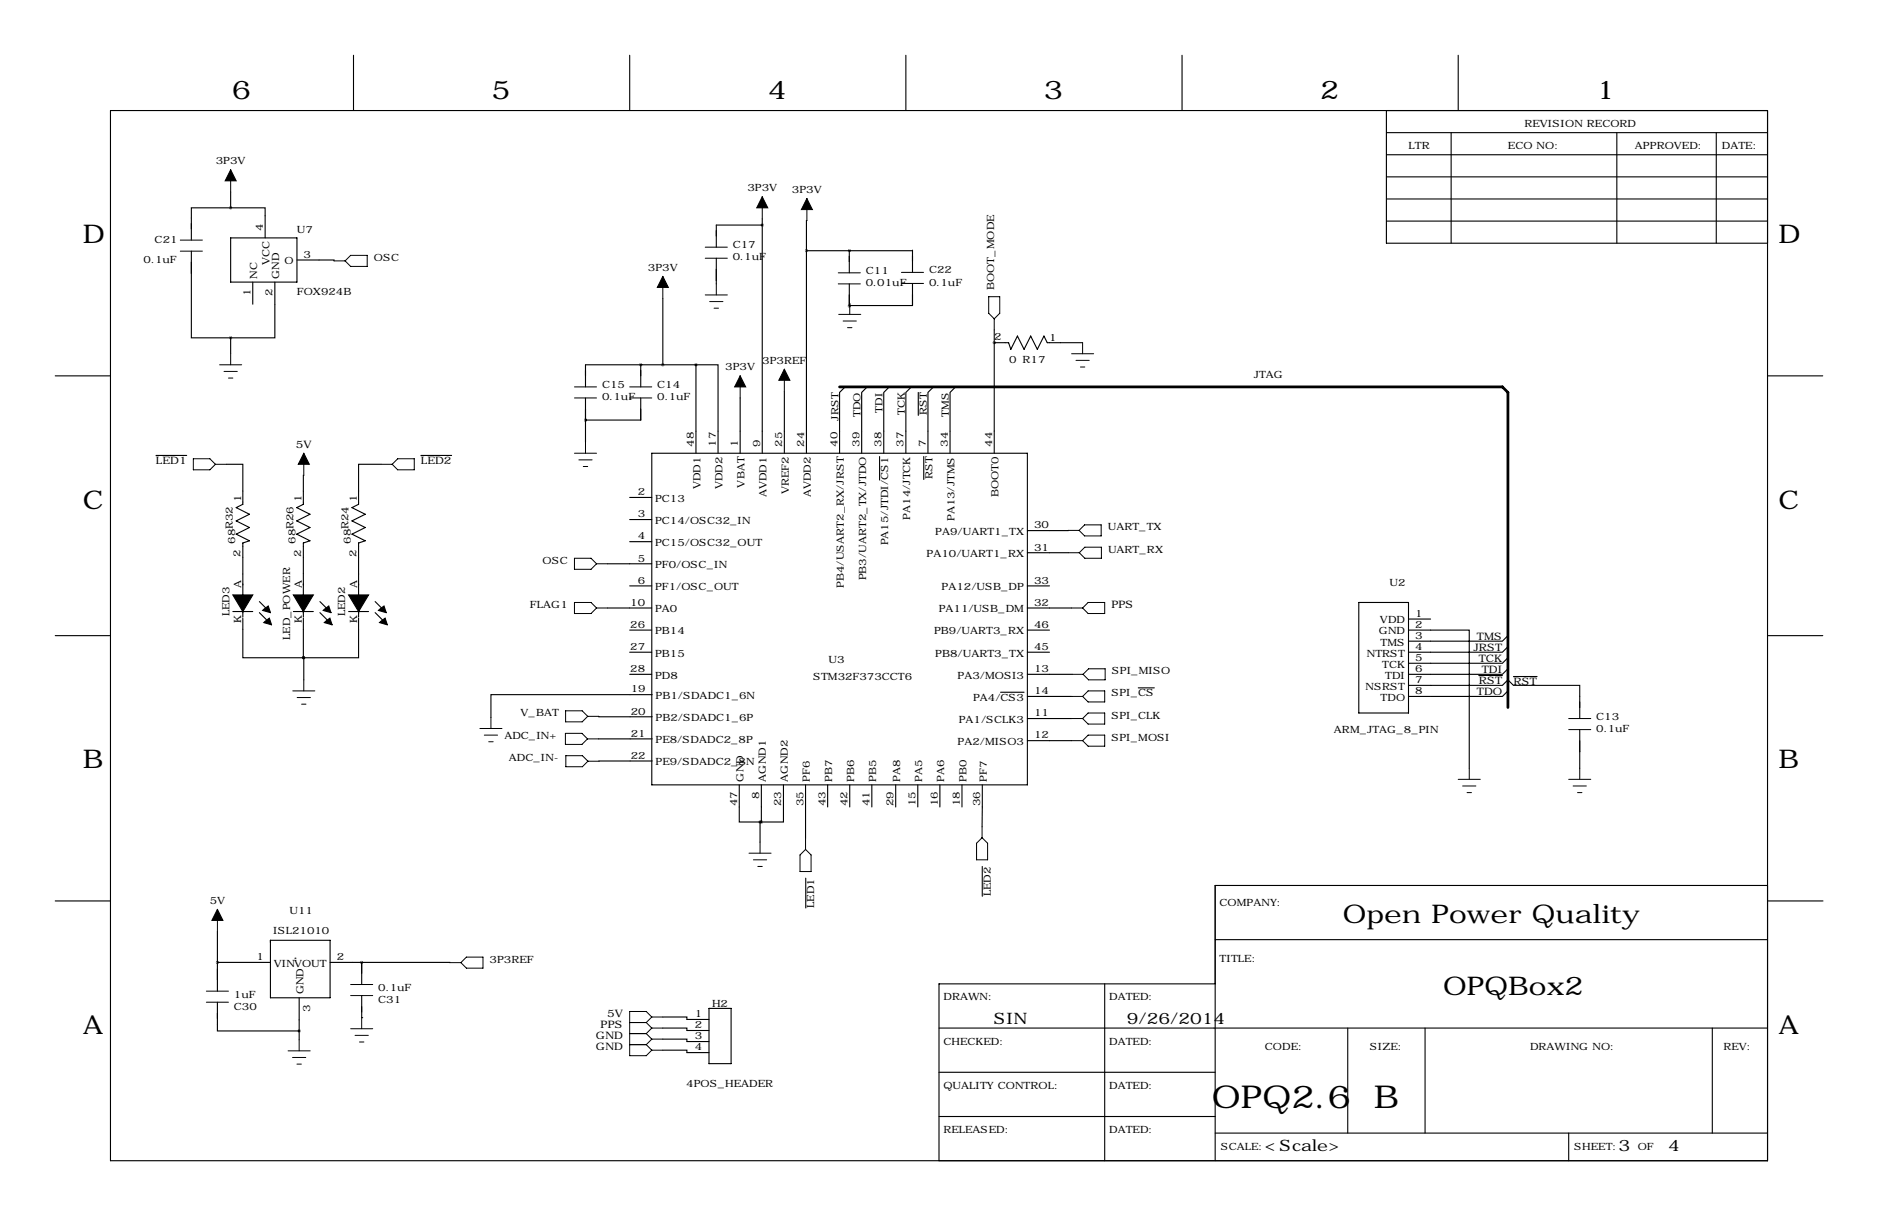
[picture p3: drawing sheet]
<svg xmlns="http://www.w3.org/2000/svg" width="432mm" height="279mm" viewBox="0 0 432 279" stroke-linecap="round" stroke-linejoin="round" font-family="sans-serif">
<g fill="none" stroke="#000" stroke-width=".25">
<path d="M81.3 12.7v12.7M144.8 12.7v12.7M208.3 12.7v12.7M271.8 12.7v12.7M335.3 12.7v12.7M25.4 25.4h381v241.3h-381zM318.8 30.5h87.6M318.8 35.6h87.6M318.8 25.4v30.5h87.6M333.7 30.5v25.4M371.8 30.5v25.4M394.6 30.5v25.4"/>
<path d="M44 57.7v19.9h9M53 47.8h-9v7.4M53 47.8h8v6.9M53 54.7h15.3v10.1h-15.3zM53 44.1v3.7M68.3 59.7h8.5v.2M164.7 59.3v5.9M175.3 50.3v53.8M175.3 51.7h-10.6v5.1M185.4 57.6h9.9M185.4 57.6v46.5M185.5 50.7l-.1 6.9"/>
<path d="M195.3 57.6h.1M195.3 57.6l14.5-.1v5.1M195.3 57.6v5.1M318.8 45.7h87.6M318.8 50.8h87.6M318.8 40.6h87.6M53 77.6v3.7M58.1 64.8v5.1M63.2 64.8v12.8h-10.2M152.4 68.6v15.2M195.3 70.3h.1M195.3 65.2v5.1"/>
<path d="M195.4 69.7l-.1 .6M209.8 65.1v5.1l-14.5 .1M228.6 78.7h.1M228.6 75.8v28.3M228.6 78.7h3.3l.5 1.6 1.5-3.1 1.6 3.1 1.5-3.1 1.5 3.1 1.5-3.1 .8 1.5h8.1M12.7 86.4h12.7M134.6 96.5h.1M134.6 91.4v10.2M147.3 83.8h.1M147.3 83.8v5.1M147.3 91.4v5.1h-12.7M160 83.8h5.1v20.3"/>
<path d="M160 83.8v20.3M160 83.8h-25.4v5.1M170.2 91.4v12.7M180.3 89.9v14.2M194.3 88.9l-1.3 1.3v13.9M199.4 88.9l-1.3 1.3v13.9M204.5 88.9l-1.3 1.3v13.9M209.5 88.9l-1.2 1.3v13.9M211.1 90.2v5.2M214.6 88.9l-1.2 1.3v13.9M219.7 88.9l-1.3 1.3v13.9M406.4 86.4h12.7"/>
<path d="M35.9 104.6h7M52.1 106.7h3.7v9.2l-1.5 .7 3.1 1.6-3.1 1.5 3.1 1.5-3.1 1.5 3.1 1.6-1.6 .5v17M69.8 109.2l-.1 6.7-1.5 .7 3.1 1.6-3.1 1.5 3.1 1.5-3.1 1.5 3.1 1.6-1.6 .5v17M87.6 106.7h-5.2v9.2l-1.5 .7 3.1 1.6-3.1 1.5 3.1 1.5-3.1 1.5 3.1 1.6-1.6 .5v17M96.8 104.6h7M144.8 114.3h5.1M144.8 119.4h5.1M149.9 104.1h86.3v76.2h-86.3zM202.2 104.9v5.4M212.4 104.9v5.3M59.6 138.2l2.6 2.6M73.6 138.2l2.5 2.6"/>
<path d="M86.3 138.2l2.5 2.6M139.7 129.5h10.2M139.7 139.7h10.2M144.8 124.5h5.1M144.8 134.6h5.1M236.2 134.6h5.1M236.2 139.7h10.2M236.2 127h9.4M245.6 121.9h-9.4M312.4 138.4h11.4v25.4h-11.4zM12.7 146h12.7M53.5 140.5h4.6"/>
<path d="M55.8 142v9.1h13.9M59.6 140.8l2.6 2.5M67.5 140.5h4.5M69.7 142v9.1M69.7 151.1h.1M69.8 151.1v5.1M73.6 140.8l2.5 2.5M80.2 140.5h4.5M82.4 142v9.1h-12.6M86.3 140.8l2.5 2.5M144.8 154.9h5.1M144.8 149.9h5.1"/>
<path d="M144.8 144.8h5.1M150 159.6h-37.1v5.2M230.1 159.1h5.4M236.2 154.9h10.3M236.2 149.9h5.1M236.2 144.8h5.1M261.7 158h3.7M323.8 144.8h14v31.7M323.8 157.5h21.6l1.3-1.3 1.3 1.3h15.2v7.6M323.8 142.2h5.1M340 155.2h5.4M346.7 146l-1.3 1.3h-21.6"/>
<path d="M346.7 148.6l-1.3 1.3h-21.6M346.7 151.1l-1.3 1.3h-21.6M346.7 153.7l-1.3 1.2h-21.6M346.7 158.8l-1.3 1.2h-21.6M348 155.4h5.4M406.4 146h12.7M137.6 169.8h12.4M137.7 164.6l12.3 .1M150 174.9h-12.3M236.2 165.1h10.2M236.2 170.2h10.2M236.2 160h10.2"/>
<path d="M363.2 167.6v8.9M170 180.3v8.6h4.8M174.8 188.9h.3M174.8 188.9v4.6M175.1 180.3v8.6M180.1 180.3v8.6h-5M185.2 180.3v12.3M190.3 180.3v5.1M195.4 180.3v5.1M200.5 180.3v5.1M205.9 180.3v5.1M211 180.3v5.1"/>
<path d="M216.1 180.3v5.1M221.2 180.3v5.1M225.8 199.1v6.8M225.9 180.3l-.1 9.6M12.7 207h12.7M50 214v13.7M62.2 216.1h13.7v13.2h-13.7zM185.3 201.8v6.8M279.4 215.9h127M406.4 203.5h-127v63.2M406.5 207h12.7M50 230.3v6.6h18.8"/>
<path d="M50 221.1h12.2M67.8 220.2h.1M68.8 229.3v9.6M75.9 221.1h7.3M83.2 221.1h.1M83.2 233.8h.1M83.2 221.1l20.2 .1M83.2 221.1v5.1M83.2 228.8v5M152.4 233.7h5.5v.5h5.1M152.4 236.2h5.5v.6h5.1M152.4 238.8h5.5v.5h5.1"/>
<path d="M163 231.7h5.1v12.7h-5.1zM215.9 236.2h190.5M254 226.1v40.6M279.4 226.1h-63.5v40.6M309.9 236.2v24.1M327.7 236.2v24.1M393.7 236.2v24.1M152.4 241.3h5.5v.6h5.1M215.9 246.4h63.5M215.9 256.5h63.5M279.4 260.3h127M360.7 260.3v6.4"/>
</g>
<g fill="none" stroke="#000" stroke-width=".23">
<path d="M53 39v5.1M41.5 55.2h5M41.5 57.7h5M76.8 59.9h2.5M79.3 59.9l1.3-1.2h3.8v2.5h-3.8zM162.2 56.8h5M162.2 59.3h5M175.3 45.2v5.1M185.5 45.6v5.1M152.4 63.5v5.1M162.2 67.8h5M163.2 69.3h3"/>
<path d="M164.2 70.8h1M164.7 65.2v2.6M192.7 62.7h5.1M192.7 65.2h5.1M192.8 72.2h5.1M193.9 73.8h3M194.9 75.3h1M195.4 69.7v2.5M207.3 62.6h5M207.3 65.1h5M227.3 68.2h2.6v3.8l-1.3 1.3-1.3-1.3zM228.6 73.3v2.5"/>
<path d="M248.9 78.7v2.6M50.5 83.8h5.1M51.5 85.3h3.1M52.5 86.9h1M53 81.3v2.5M132.1 88.9h5.1M132.1 91.4h5.1M144.8 88.9h5.1M144.8 91.4h5.1M170.2 86.4v5M180.3 84.8v5.1M246.4 81.3h5.1"/>
<path d="M247.4 82.8h3M248.4 84.3h1M44.4 105.4h3.9l1.2 1.3-1.2 1.2h-3.9zM49.5 106.7h2.6M69.8 104.1v5.1M87.6 106.7h2.6M91.4 105.4h3.8v2.5h-3.8l-1.2-1.2zM132.1 104.1h5.1M133.1 105.7h3M134.1 107.2h1M134.6 101.6v2.5M132.1 128.3h3.8l1.3 1.2-1.3 1.3h-3.8z"/>
<path d="M132.1 138.4h3.8l1.3 1.3-1.3 1.3h-3.8zM137.2 129.5h2.5M137.2 139.7h2.5M245.6 121.9h2.5M245.6 127h2.6M246.4 139.7h2.5M248.9 139.7l1.3-1.3h3.8v2.6h-3.8zM249.4 120.6h3.8v2.5h-3.8l-1.3-1.2zM249.4 125.7h3.8v2.6h-3.8l-1.2-1.3zM67.3 158.8h5.1M69.8 156.2v2.6M246.5 154.9h2.5"/>
<path d="M250.3 153.7h3.8v2.5h-3.8l-1.3-1.3zM68.3 160.3h3.1M69.3 161.8h1.1M110.3 167.4h5.1M111.4 168.9h3M112.4 170.4h1M112.9 164.8v2.6M130 168.5h3.8l1.3 1.3-1.3 1.2h-3.8zM130 163.3h3.9l1.2 1.3-1.2 1.3h-3.9zM130.1 173.6h3.8l1.3 1.3-1.3 1.3h-3.8zM135.1 169.8h2.5M135.1 164.6h2.6"/>
<path d="M135.2 174.9h2.5M246.4 165.1h2.5M246.4 170.2h2.5M246.4 160h2.5M248.9 170.2l1.3-1.3h3.8v2.5h-3.8zM248.9 160l1.3-1.2h3.8v2.5h-3.8zM248.9 165.1l1.3-1.3h3.8v2.6h-3.8zM335.3 179.1h5.1M337.8 176.5v2.6M360.7 165.1h5.1M360.7 167.6h5.1M360.7 179.1h5.1"/>
<path d="M363.2 176.5v2.6M172.2 196h5.1M173.2 197.6h3.1M174.2 199.1h1.1M174.8 193.5v2.5M185.2 192.6v2.6M185.2 195.2l1.3 1.2v3.9h-2.6v-3.9zM224.5 193.8l1.3-1.3 1.3 1.3v3.8h-2.6zM225.8 189.9v2.6M336.3 180.6h3M337.3 182.1h1M361.7 180.6h3"/>
<path d="M362.7 182.1h1M50 208.9v5.1M47.4 230.3h5.1M47.4 227.7h5.1M68.8 238.9v2.6M80.6 228.8h5.1M80.6 226.2h5.1M80.6 236.4h5.1M81.6 237.9h3.1M82.7 239.4h1M83.2 233.8v2.6M103.4 221.2h2.6"/>
<path d="M106 221.2l1.2-1.3h3.8v2.6h-3.8zM144.8 234.9h3.8M144.8 237.5h3.8M148.6 234.9l1.3 1.3M148.6 237.5l1.3 1.3M149.9 233.7h2.5M149.9 233.7l-1.3 1.2M149.9 233.7l-1.3-1.3h-3.8v10.2h3.8l1.3-1.3M149.9 236.2h2.5M149.9 236.2l-1.3 1.3M149.9 238.8h2.5M149.9 238.8l-1.3 1.2"/>
<path d="M66.2 241.5h5.1M67.3 243h3M68.3 244.5h1M144.8 240h3.8M148.6 240l1.3 1.3M149.9 241.3h2.5"/>
</g>
<path d="M53.5 136.7h2.3v3.8zM55.8 136.7h2.3l-2.3 3.8zM67.5 136.7h2.2v3.8zM69.7 136.7h2.3l-2.3 3.8zM80.2 136.7h2.2v3.8zM82.4 136.7h2.3l-2.3 3.8zM60.7 140l1-.8 .5 1.6-1.8-.5zM60.7 143.1l1.2-1.1 .5 1.6zM74.6 140l1-.8 .5 1.6-1.8-.5zM74.6 143.1l1.2-1.1 .6 1.6zM87.3 140l1-.8 .5 1.6-1.8-.5zM87.5 142.8l1-.8 .6 1.6-1.8-.5z" fill="#000" stroke="#000" stroke-width=".25"/>
<path d="M53 39l1.3 2.6h-2.5zM175.3 45.2l1.2 2.6h-2.5zM185.5 45.6l1.3 2.6h-2.5zM152.4 63.5l1.3 2.5h-2.6zM170.2 86.4l1.2 2.5h-2.5zM180.3 84.8l1.3 2.6h-2.5zM69.8 104.1l1.3 2.6h-2.5zM50 208.9l1.3 2.6h-2.6z" fill="#000" stroke="#000" stroke-width=".23"/>
<path d="M53 47.8a.05 .05 0 0 0 .1 0 .05 .05 0 0 0-.1 0zM53 77.6a.05 .05 0 0 0 .1 0 .05 .05 0 0 0-.1 0zM83.1 221.1a.05 .05 0 0 0 .1 0 .05 .05 0 0 0-.1 0zM175.2 51.7a.05 .05 0 0 0 .1 0 .05 .05 0 0 0-.1 0zM175 188.9a.05 .05 0 0 0 .1 0 .05 .05 0 0 0-.1 0zM174.7 188.9a.05 .05 0 0 0 .1 0 .05 .05 0 0 0-.1 0zM69.7 151.1a.05 .05 0 0 0 .1 0 .05 .05 0 0 0-.1 0zM69.8 151.1a.05 .05 0 0 0 .1 0 .05 .05 0 0 0-.1 0z" fill="#000" stroke="#000" stroke-width=".63"/>
<path d="M193 88.9h152.4l1.3 1.3v72.4" fill="none" stroke="#000" stroke-width=".63"/>
<g font-size="7.3">
<text x="278.6" y="254.6">OPQ2.6</text>
<text x="315.9" y="254.6">B</text>
</g>
<g font-size="5.9">
<text x="53.3" y="22.9">6</text>
<text x="113" y="22.9">5</text>
<text x="176.5" y="22.9">4</text>
<text x="240" y="22.9">3</text>
<text x="303.5" y="22.9">2</text>
<text x="367" y="22.9">1</text>
<text x="19" y="55.9">D</text>
<text x="408.9" y="55.9">D</text>
<text x="19" y="116.8">C</text>
<text x="408.9" y="116.8">C</text>
<text x="19" y="176.5">B</text>
<text x="408.9" y="176.5">B</text>
<text x="308.8" y="212.1">Open Power Quality</text>
<text x="331.8" y="228.7">OPQBox2</text>
<text x="19" y="237.5">A</text>
<text x="408.9" y="237.5">A</text>
</g>
<g font-size="3.6">
<text x="228.5" y="235.3">SIN</text>
<text x="259.1" y="235.3">9/26/2014</text>
<text x="290.8" y="264.5">&lt;Scale&gt;</text>
<text x="372.1" y="264.5">3</text>
<text x="383.5" y="264.5">4</text>
</g>
<g font-size="2.4">
<text x="35.9" y="106.7">LED1</text>
<text x="68" y="102.9">5V</text>
<text x="96.8" y="106.7">LED2</text>
<text x="255.5" y="139.7">PPS</text>
<text x="338.8" y="149.6">JRST</text>
<text x="339.6" y="147.1">TMS</text>
<text x="340" y="152.1">TCK</text>
<text x="340.7" y="154.7">TDI</text>
<text x="339.6" y="159.8">TDO</text>
<text x="340" y="157.2">RST</text>
<text x="348" y="157.5">RST</text>
<text x="139.6" y="233.7">5V</text>
<text x="137" y="238.8">GND</text>
<text x="138.1" y="236.2">PPS</text>
<text x="137" y="241.3">GND</text>
</g>
<g font-size="2.3">
<text x="350.5" y="29.2">REVISION RECORD</text>
<text x="323.8" y="34.3">LTR</text>
<text x="346.7" y="34.3">ECO NO:</text>
<text x="375.9" y="34.3">APPROVED:</text>
<text x="395.9" y="34.3">DATE:</text>
<text x="49.6" y="37.7">3P3V</text>
<text x="171.8" y="43.9">3P3V</text>
<text x="182.1" y="44.3">3P3V</text>
<text x="60.5" y="53.1" transform="rotate(-90 60.5 53.1)">4</text>
<text x="68.3" y="53.6">U7</text>
<text x="35.6" y="55.9">C21</text>
<text x="69.8" y="59.2">3</text>
<text x="86" y="59.9">OSC</text>
<text x="168.5" y="57">C17</text>
<text x="168.5" y="59.8">0.1uF</text>
<text x="33" y="60.4">0.1uF</text>
<text x="59.1" y="64.1" transform="rotate(-90 59.1 64.1)">NC</text>
<text x="62" y="61" transform="rotate(-90 62 61)">VCC</text>
<text x="64.2" y="64.1" transform="rotate(-90 64.2 64.1)">GND</text>
<text x="65.4" y="60.7">O</text>
<text x="149" y="62.2">3P3V</text>
<text x="199.1" y="62.9">C11</text>
<text x="199.1" y="65.7">0.01uF</text>
<text x="213.6" y="62.8">C22</text>
<text x="213.6" y="65.6">0.1uF</text>
<text x="57.6" y="68.1" transform="rotate(-90 57.6 68.1)">1</text>
<text x="62.7" y="68.1" transform="rotate(-90 62.7 68.1)">2</text>
<text x="68.3" y="67.9">FOX924B</text>
<text x="228.6" y="66.6" transform="rotate(-90 228.6 66.6)">BOOT_MODE</text>
<text x="175.3" y="83.6">3P3REF</text>
<text x="228.6" y="78.2">2</text>
<text x="232.1" y="83.3">0 R17</text>
<text x="241.3" y="78.3">1</text>
<text x="138.4" y="89.2">C15</text>
<text x="151.1" y="89.2">C14</text>
<text x="166.8" y="85.1">3P3V</text>
<text x="288.3" y="86.9">JTAG</text>
<text x="138.4" y="91.9">0.1uF</text>
<text x="151.1" y="91.9">0.1uF</text>
<text x="197.9" y="95.8" transform="rotate(-90 197.9 95.8)">TDO</text>
<text x="202.9" y="94.8" transform="rotate(-90 202.9 94.8)">TDI</text>
<text x="208" y="95.4" transform="rotate(-90 208 95.4)">TCK</text>
<text x="213.1" y="95.4" transform="rotate(-90 213.1 95.4)">RST</text>
<text x="218.2" y="95.8" transform="rotate(-90 218.2 95.8)">TMS</text>
<text x="192.8" y="96.6" transform="rotate(-90 192.8 96.6)">JRST</text>
<text x="159.5" y="102.6" transform="rotate(-90 159.5 102.6)">48</text>
<text x="164.6" y="102.6" transform="rotate(-90 164.6 102.6)">17</text>
<text x="169.7" y="102.6" transform="rotate(-90 169.7 102.6)">1</text>
<text x="174.8" y="102.6" transform="rotate(-90 174.8 102.6)">9</text>
<text x="179.8" y="102.6" transform="rotate(-90 179.8 102.6)">25</text>
<text x="184.9" y="102.6" transform="rotate(-90 184.9 102.6)">24</text>
<text x="192.5" y="102.6" transform="rotate(-90 192.5 102.6)">40</text>
<text x="197.6" y="102.6" transform="rotate(-90 197.6 102.6)">39</text>
<text x="202.7" y="102.6" transform="rotate(-90 202.7 102.6)">38</text>
<text x="207.8" y="102.6" transform="rotate(-90 207.8 102.6)">37</text>
<text x="212.9" y="102.6" transform="rotate(-90 212.9 102.6)">7</text>
<text x="217.9" y="102.6" transform="rotate(-90 217.9 102.6)">34</text>
<text x="228.1" y="102.6" transform="rotate(-90 228.1 102.6)">44</text>
<text x="146.6" y="113.8">2</text>
<text x="161" y="112.4" transform="rotate(-90 161 112.4)">VDD1</text>
<text x="166.1" y="112.4" transform="rotate(-90 166.1 112.4)">VDD2</text>
<text x="171.2" y="112" transform="rotate(-90 171.2 112)">VBAT</text>
<text x="181.3" y="113.6" transform="rotate(-90 181.3 113.6)">VREF2</text>
<text x="214.4" y="110.2" transform="rotate(-90 214.4 110.2)">RST</text>
<text x="55.4" y="115.4" transform="rotate(-90 55.4 115.4)">1</text>
<text x="69.3" y="115.4" transform="rotate(-90 69.3 115.4)">1</text>
<text x="82" y="115.4" transform="rotate(-90 82 115.4)">1</text>
<text x="146.6" y="118.9">3</text>
<text x="150.6" y="115.3">PC13</text>
<text x="176.3" y="114.3" transform="rotate(-90 176.3 114.3)">AVDD1</text>
<text x="186.4" y="114.3" transform="rotate(-90 186.4 114.3)">AVDD2</text>
<text x="209.3" y="119.4" transform="rotate(-90 209.3 119.4)">PA14/JTCK</text>
<text x="219.4" y="119.8" transform="rotate(-90 219.4 119.8)">PA13/JTMS</text>
<text x="229.6" y="114.3" transform="rotate(-90 229.6 114.3)">BOOT0</text>
<text x="54" y="125" transform="rotate(-90 54 125)">68R32</text>
<text x="68" y="125" transform="rotate(-90 68 125)">68R26</text>
<text x="80.7" y="125" transform="rotate(-90 80.7 125)">68R24</text>
<text x="146.6" y="124">4</text>
<text x="150.6" y="120.4">PC14/OSC32_IN</text>
<text x="150.6" y="125.5">PC15/OSC32_OUT</text>
<text x="204.2" y="125.3" transform="rotate(-90 204.2 125.3)">PA15/JTDI/CS1</text>
<text x="215" y="122.9">PA9/UART1_TX</text>
<text x="237.7" y="121.4">30</text>
<text x="254.7" y="121.9">UART_TX</text>
<text x="55.3" y="128.1" transform="rotate(-90 55.3 128.1)">2</text>
<text x="69.2" y="128.1" transform="rotate(-90 69.2 128.1)">2</text>
<text x="81.9" y="128.1" transform="rotate(-90 81.9 128.1)">2</text>
<text x="124.8" y="129.5">OSC</text>
<text x="146.6" y="129">5</text>
<text x="150.6" y="130.5">PF0/OSC_IN</text>
<text x="213.1" y="128">PA10/UART1_RX</text>
<text x="237.7" y="126.5">31</text>
<text x="254.8" y="127">UART_RX</text>
<text x="55.5" y="135.2" transform="rotate(-90 55.5 135.2)">A</text>
<text x="69.4" y="135.2" transform="rotate(-90 69.4 135.2)">A</text>
<text x="82.1" y="135.2" transform="rotate(-90 82.1 135.2)">A</text>
<text x="146.6" y="134.1">6</text>
<text x="150.6" y="135.6">PF1/OSC_OUT</text>
<text x="194" y="135.1" transform="rotate(-90 194 135.1)">PB4/USART2_RX/JRST</text>
<text x="199.1" y="133.4" transform="rotate(-90 199.1 133.4)">PB3/UART2_TX/JTDO</text>
<text x="216.5" y="135.6">PA12/USB_DP</text>
<text x="237.7" y="134.1">33</text>
<text x="319.5" y="134.6">U2</text>
<text x="52.8" y="141.7" transform="rotate(-90 52.8 141.7)">LED3</text>
<text x="55.5" y="143.1" transform="rotate(-90 55.5 143.1)">K</text>
<text x="69.4" y="143.1" transform="rotate(-90 69.4 143.1)">K</text>
<text x="79.4" y="141.7" transform="rotate(-90 79.4 141.7)">LED2</text>
<text x="82.1" y="143.1" transform="rotate(-90 82.1 143.1)">K</text>
<text x="121.9" y="139.7">FLAG1</text>
<text x="144.9" y="139.2">10</text>
<text x="150.6" y="140.7">PA0</text>
<text x="215.8" y="140.7">PA11/USB_DM</text>
<text x="237.7" y="139.2">32</text>
<text x="317.3" y="143.2">VDD</text>
<text x="325.4" y="141.7">1</text>
<text x="66.7" y="147.1" transform="rotate(-90 66.7 147.1)">LED_POWER</text>
<text x="144.9" y="149.4">27</text>
<text x="144.9" y="144.3">26</text>
<text x="150.6" y="145.8">PB14</text>
<text x="214.8" y="145.8">PB9/UART3_RX</text>
<text x="237.7" y="149.4">45</text>
<text x="237.7" y="144.3">46</text>
<text x="317" y="145.8">GND</text>
<text x="317.4" y="148.3">TMS</text>
<text x="325.4" y="149.4">4</text>
<text x="325.4" y="146.8">3</text>
<text x="325.4" y="144.3">2</text>
<text x="144.9" y="154.4">28</text>
<text x="150.6" y="155.9">PD8</text>
<text x="150.6" y="150.9">PB15</text>
<text x="190.5" y="152.4">U3</text>
<text x="215" y="150.9">PB8/UART3_TX</text>
<text x="220.2" y="155.9">PA3/MOSI3</text>
<text x="237.7" y="154.4">13</text>
<text x="255.6" y="154.9">SPI_MISO</text>
<text x="314.3" y="150.9">NTRST</text>
<text x="317.8" y="153.4">TCK</text>
<text x="318.5" y="155.9">TDI</text>
<text x="325.4" y="154.4">6</text>
<text x="325.4" y="151.9">5</text>
<text x="145" y="159.1">19</text>
<text x="150.7" y="160.6">PB1/SDADC1_6N</text>
<text x="186.9" y="156.2">STM32F373CCT6</text>
<text x="223.7" y="161">PA4/CS3</text>
<text x="237.7" y="159.5">14</text>
<text x="255.5" y="160">SPI_CS</text>
<text x="314" y="158.5">NSRST</text>
<text x="317.4" y="161">TDO</text>
<text x="325.4" y="159.5">8</text>
<text x="325.4" y="157">7</text>
<text x="119.7" y="164.6">V_BAT</text>
<text x="145" y="164.2">20</text>
<text x="150.7" y="165.7">PB2/SDADC1_6P</text>
<text x="220.4" y="166.1">PA1/SCLK3</text>
<text x="237.7" y="164.6">11</text>
<text x="255.5" y="165.1">SPI_CLK</text>
<text x="367" y="165.4">C13</text>
<text x="116" y="169.8">ADC_IN+</text>
<text x="145" y="169.3">21</text>
<text x="150.7" y="170.8">PE8/SDADC2_8P</text>
<text x="220.2" y="171.2">PA2/MISO3</text>
<text x="237.7" y="169.7">12</text>
<text x="255.5" y="170.2">SPI_MOSI</text>
<text x="306.7" y="168.4">ARM_JTAG_8_PIN</text>
<text x="367" y="168.1">0.1uF</text>
<text x="117" y="174.9">ADC_IN-</text>
<text x="145" y="174.3">22</text>
<text x="150.7" y="175.9">PE9/SDADC2_8N</text>
<text x="171" y="179.6" transform="rotate(-90 171 179.6)">GND</text>
<text x="176.1" y="179.6" transform="rotate(-90 176.1 179.6)">AGND1</text>
<text x="181.1" y="179.6" transform="rotate(-90 181.1 179.6)">AGND2</text>
<text x="186.2" y="179.6" transform="rotate(-90 186.2 179.6)">PF6</text>
<text x="191.3" y="179.6" transform="rotate(-90 191.3 179.6)">PB7</text>
<text x="196.4" y="179.6" transform="rotate(-90 196.4 179.6)">PB6</text>
<text x="201.5" y="179.6" transform="rotate(-90 201.5 179.6)">PB5</text>
<text x="207" y="179.6" transform="rotate(-90 207 179.6)">PA8</text>
<text x="212" y="179.6" transform="rotate(-90 212 179.6)">PA5</text>
<text x="217.1" y="179.6" transform="rotate(-90 217.1 179.6)">PA6</text>
<text x="222.2" y="179.6" transform="rotate(-90 222.2 179.6)">PB0</text>
<text x="226.9" y="179.6" transform="rotate(-90 226.9 179.6)">PF7</text>
<text x="169.5" y="185.3" transform="rotate(-90 169.5 185.3)">47</text>
<text x="174.5" y="183.6" transform="rotate(-90 174.5 183.6)">8</text>
<text x="179.6" y="185.3" transform="rotate(-90 179.6 185.3)">23</text>
<text x="184.7" y="185.3" transform="rotate(-90 184.7 185.3)">35</text>
<text x="189.8" y="185.3" transform="rotate(-90 189.8 185.3)">43</text>
<text x="194.9" y="185.3" transform="rotate(-90 194.9 185.3)">42</text>
<text x="199.9" y="185.3" transform="rotate(-90 199.9 185.3)">41</text>
<text x="205.4" y="185.3" transform="rotate(-90 205.4 185.3)">29</text>
<text x="210.5" y="185.3" transform="rotate(-90 210.5 185.3)">15</text>
<text x="215.6" y="185.3" transform="rotate(-90 215.6 185.3)">16</text>
<text x="220.7" y="185.3" transform="rotate(-90 220.7 185.3)">18</text>
<text x="225.3" y="185.3" transform="rotate(-90 225.3 185.3)">36</text>
<text x="48.2" y="207.7">5V</text>
<text x="66.6" y="210">U11</text>
<text x="187.2" y="208.6" transform="rotate(-90 187.2 208.6)">LED1</text>
<text x="227.8" y="205.9" transform="rotate(-90 227.8 205.9)">LED2</text>
<text x="280.4" y="208.3">COMPANY:</text>
<text x="62.8" y="214.5">ISL21010</text>
<text x="58.9" y="220.6">1</text>
<text x="77.4" y="220.6">2</text>
<text x="112.6" y="221.2">3P3REF</text>
<text x="280.4" y="221">TITLE:</text>
<text x="62.9" y="222.1">VINVOUT</text>
<text x="87" y="227.7">0.1uF</text>
<text x="53.8" y="232">C30</text>
<text x="53.8" y="229.3">1uF</text>
<text x="69.8" y="228.5" transform="rotate(-90 69.8 228.5)">GND</text>
<text x="71.3" y="232.5" transform="rotate(-90 71.3 232.5)">3</text>
<text x="87" y="230.5">C31</text>
<text x="159.8" y="233.7">1</text>
<text x="163.7" y="231.4">H2</text>
<text x="216.9" y="229.9">DRAWN:</text>
<text x="255" y="229.9">DATED:</text>
<text x="159.8" y="236.3">2</text>
<text x="159.8" y="238.8">3</text>
<text x="159.8" y="241.4">4</text>
<text x="216.9" y="240">CHECKED:</text>
<text x="255" y="240">DATED:</text>
<text x="290.8" y="241.3">CODE:</text>
<text x="315" y="241.3">SIZE:</text>
<text x="351.8" y="241.3">DRAWING NO:</text>
<text x="396.2" y="241.3">REV:</text>
<text x="157.8" y="249.8">4POS_HEADER</text>
<text x="216.9" y="250.2">QUALITY CONTROL:</text>
<text x="255" y="250.2">DATED:</text>
<text x="216.9" y="260.3">RELEASED:</text>
<text x="255" y="260.3">DATED:</text>
<text x="280.7" y="264.2">SCALE:</text>
<text x="361.9" y="264.2">SHEET:</text>
<text x="376.6" y="264.2">OF</text>
</g>
</svg>
